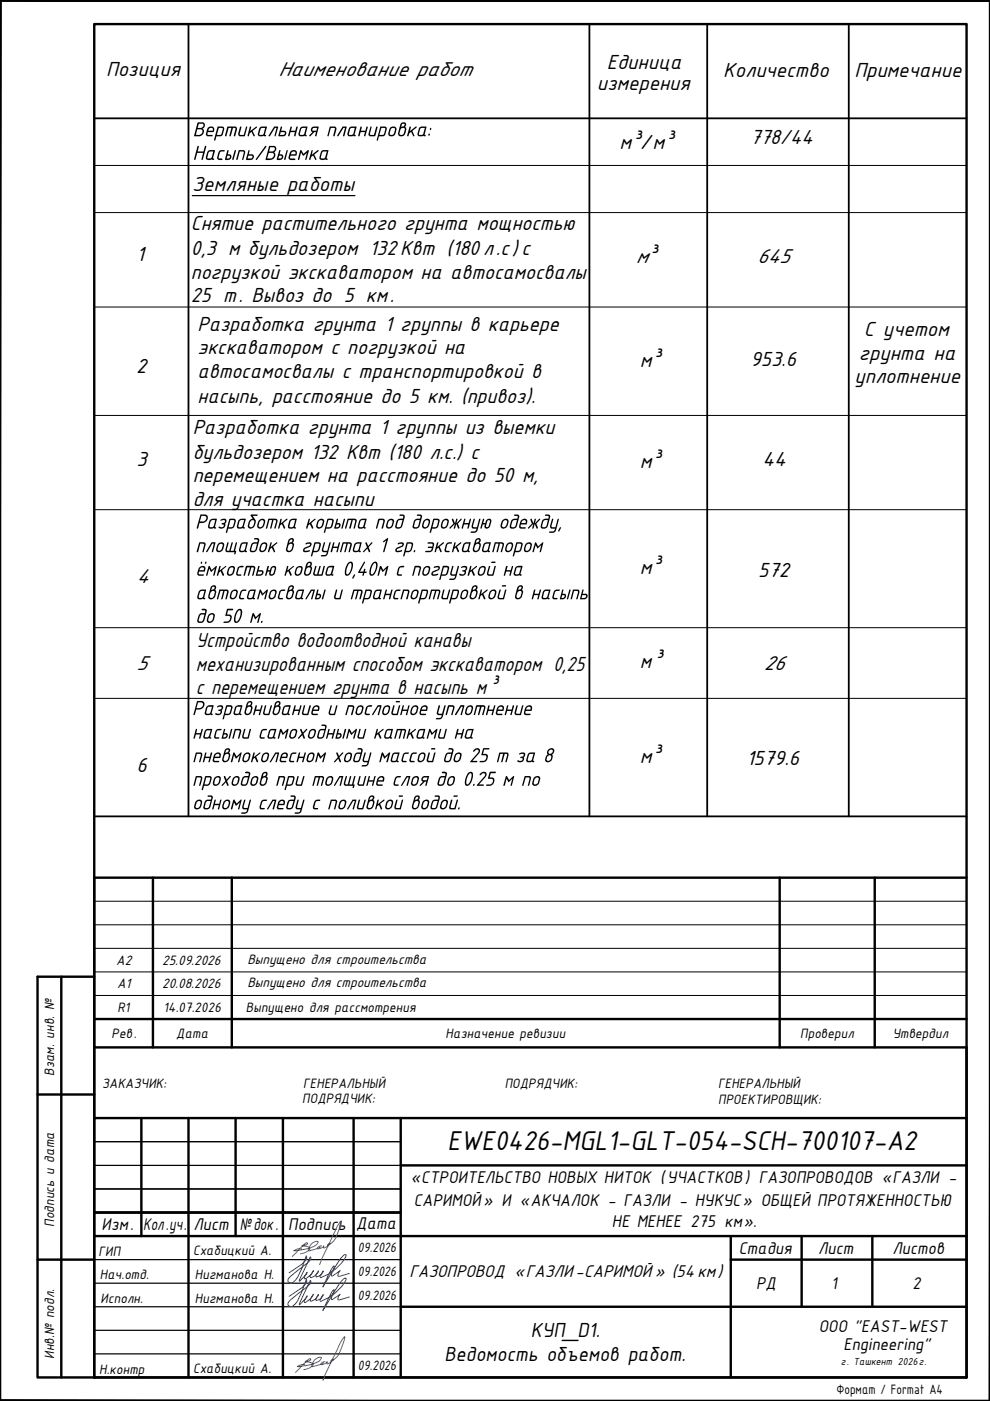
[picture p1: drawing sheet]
<svg xmlns="http://www.w3.org/2000/svg" width="210mm" height="297mm" viewBox="0 0 210 297" stroke-linecap="round" stroke-linejoin="round" font-family="sans-serif">
<!-- layer: _SHTAMP -->
<g fill="#000" stroke="#000" stroke-width=".21">
<path d="M0 .1l.2 .2h209.6zM0 .1h209.9l-.1 .2z"/>
<path d="M209.9 .1l-.1 .2v296.6zM209.9 .1v296.9l-.1-.1z"/>
<path d="M.2 .3l-.2 296.7 .2-.1zM0 .1l.2 .2-.2 296.7z"/>
<path d="M.2 296.9l209.7 .1-.1-.1zM.2 296.9l209.7 .1h-209.9z"/>
</g>
<g fill="none" stroke="#000" stroke-width=".51">
<path d="M20 5.1h184.9v286.9h-184.9zM13 207.1v84.9M20 207.1h-12v84.9h12M8 232.1h12M20 237.1h184.9v54.9h-184.9zM20 222.1v15M30 237.1v25M40 237.1v54.9M50 237.1v25M60 237.1v54.9M75 237.1v54.9M85 237.1v54.9"/>
<path d="M204.9 222.1v15M20 257.1h65M85 247.1h119.9M8 267.1h12M20 262.1h184.9M85 277.1h119.9M154.9 267.1h50M154.9 262.1v29.9M170 262.1v15M185 262.1v15"/>
</g>
<path d="M20 247.1h65M20 252.1h65M20 242h65M20 277.1h65M20 267.1h65M20 272.1h65M20 282.1h65M20 287h65" fill="none" stroke="#000" stroke-width=".25"/>
<!-- layer: SHTAMP -->
<path d="M32.4 186.1v36M49.1 186.1v36M165.3 186.1v36M185.5 186.1v36M204.9 186.1h-184.9v36h184.9M20 216.1h184.9" fill="none" stroke="#000" stroke-width=".51"/>
<path d="M20 196.1h184.9M20 191.1h184.9M20 211.1h184.9M20 206.1h184.9M20 201.1h184.9" fill="none" stroke="#000" stroke-width=".21"/>
<!-- layer: 0 -->
<path d="M20 5.1h184.9M40 5.1v168M125 5.1v168M149.9 5.1v168M180 5.1v168M20 25.1h184.9M20 173.1h184.9" fill="none" stroke="#000" stroke-width=".38"/>
<path d="M20 35.1h184.9M20 45.1h184.9M20 65.1h184.9M20 88.1h184.9M20 108.1h184.9M20 133.1h184.9M20 148.1h184.9" fill="none" stroke="#000" stroke-width=".21"/>
<path d="M40.8 41.5h34.5" fill="none" stroke="#000" stroke-width=".25"/>
<g fill="#000">
<path d="M50.6 31.9l1.1-.1 .3 .3-.5 1.8-.2-.1 .4-1.4-.1-.3h-.8l-.4 1.8h-.3zM66.1 31.8l.2 .1-.2 .9 1.3-1 .2 .1-1 .9 .5 .9-.2 .2-.5-.9-.4 .3-.2 .6-.3-.1zM69.9 26.9l1-.1a.52 .52 0 0 1 .4 .6l-.3 1.4-.3 .1 .3-1.7-.1-.1h-.8l-.4 1.8h-.2l-.1-.1zM72.6 26.9h.9l-.5 2-.3-.2 .5-1.6h-.4l-1 1.8h-.3v-.2zM76.4 26.9h.3l-.2 .8h1l.2-.8h.3l-.6 2-.2-.1 .2-.8h-.9l-.3 .9h-.2zM78.5 26.9h.3l-.4 1.4 .1 .3h.8l.5-1.7h.3l-.6 2h-.9a.46 .46 0 0 1-.5-.6zM86.8 26.9h.3l-.2 .9 1.2-1 .2 .1-.9 .9 .5 .9-.1 .2h-.2l-.4-.9-.4 .3-.2 .6-.3-.1zM81.3 114.7l.8-.6 .2 .1-.9 2.9-.2-.2 .7-2.3-.5 .4-.2-.1zM84.3 115.2l.5-.2h.5a.5 .5 0 0 1 .3 .5 .5 .5 0 0 1-.4 .5l-.9 .4a.26 .26 0 0 0-.1 .4 .26 .26 0 0 0 .4-.1h.2a.24 .24 0 0 1 .3-.1 .24 .24 0 0 1 .2 .2l-.7 .3h-.5l-.3-.2v-.4l.3-.4 1-.4a.27 .27 0 0 0 .2-.4 .27 .27 0 0 0-.5 0 .27 .27 0 0 1-.2 .1 .27 .27 0 0 1-.3-.2zM87.8 116.7l.2-.1 .1 .2-.2 .3h-.2zM90.7 115h1.1l.3 .4-.3 1.2-.3 .4-1.3 .1 .1-.3 1-.1 .3-.5h-.8l-.1-.2 1-.1v-.3l-.2-.3h-.8zM92.7 115h.3l-.3 1 1.2-1h.2v.2l-.9 .7 .4 .9v.3l-.3-.1-.3-.9-.4 .3-.1 .6h-.3z"/>
<path d="M94.6 115.3l.4-.3h.8v.3h-.6l-.4 .2-.2 1.2 .7 .1v.2l-.6 .1a.42 .42 0 0 1-.4-.6zM96.4 115h.2l-.2 1 1.2-1h.2l-.9 .9 .4 .9-.1 .3-.2-.1-.4-.9-.3 .3-.2 .6-.3 .1zM95.8 110l.3 .1 .4 .9 .3-1 .2 .1-.2 .9 .9-1h.2l-.8 1 .3 .8-.1 .3-.2-.1-.4-.9-.3 1-.2-.1 .2-.9-.9 1-.2-.1 .8-1zM98.4 110h.3l-.2 .9h.9l.2-.8 .3-.1-.6 2.1-.2-.1 .2-.8h-.9l-.2 .8h-.3zM100.4 110h.3l-.4 1.5 .2 .3h.6l.5-1.7 .3-.1-.7 2.6-.5 .4h-.9l.1-.3h.8l.2-.2 .1-.4h-.5a.45 .45 0 0 1-.5-.6zM104.9 115.1l.1-.1h1.4l.4 .2v.4l-.4 1.5-.2-.1 .4-1.4-.3-.3h-.3l-.5 1.8h-.2v-.2l.4-1.6h-.6l-.4 1.6-.3 .2zM112.5 110l.2 .1 .4 .9 .3-1h.2l-.2 1 .9-1 .3 .1-.9 .9 .3 .8-.1 .3-.2-.1-.3-.9-.4 1-.2-.1 .3-.9-1 1-.2-.1 .9-1zM113.5 115h.2l.4 .9 1.1-.9-.6 2.1h-.2v-.2l.4-1.3-.8 .7-.4-.7-.4 1.4h-.3zM117.1 110h.2l-.4 1.5 .2 .3h.7l.4-1.7 .3-.1-.7 2.6-.5 .4h-.8v-.3h.8l.3-.2 .1-.4h-.6a.45 .45 0 0 1-.5-.6zM118.7 111.9l.1-.1a.4 .4 0 0 1-.1 .7 .19 .19 0 0 1-.2 .2 .19 .19 0 0 1-.2-.2 .19 .19 0 0 1 .1-.2zM53.6 130l.2 .1 .4 .7 .9-.8h.2l-.6 2.1-.2-.2 .4-1.4-.8 .8-.4-.8-.4 1.4-.3 .2zM55.4 131.6l.3 .1-.2 .4h-.2z"/>
<path d="M80.6 120h.1l.2 .1 .3 .7 .9-.8h.2l-.5 2-.2 .1-.1-.2 .4-1.3-.8 .7-.4-.7-.4 1.4h-.2zM84.5 120.3l.4-.3h.8l-.1 .3h-.7l-.2 .3-.2 1.1 .7 .1-.1 .3h-.6l-.4-.4zM87.9 120h.9l.4 .2 .1 .4-.5 1.5-.2-.2 .4-1.3-.1-.3h-.8l-.4 1.6-.1 .2-.2-.1zM91.4 125h1.6a.41 .41 0 0 1 .3 .6l-.3 1.4-.3 .1 .3-1.7-.5-.1-.4 1.7-.3 .1 .4-1.8h-.6l-.4 1.7-.3 .1zM92 120.2l.8-.2a.51 .51 0 0 1 .5 .4 .51 .51 0 0 1-.5 .6l-.9 .4a.27 .27 0 0 0 0 .4 .27 .27 0 0 0 .4-.1h.3a.18 .18 0 0 1 .3 0 .18 .18 0 0 1 0 .2 .18 .18 0 0 1-.2 0l-1 .2-.2-.2-.1-.3 .4-.5 1-.4a.26 .26 0 0 0 .1-.4 .26 .26 0 0 0-.4 0l-.5 .1zM94 125h.3l-.4 1.5 .1 .3h.7l.5-1.7 .3-.1-.6 2.1h-1l-.3-.4zM95.9 120h.2l-.3 1.5 .1 .3h.7l.4-1.7 .2-.1 .1 .1-.7 2.5-.4 .4h-.9l.1-.3h.8l.3-.6h-.7l-.3-.3zM97.8 120.2l.8-.2 .5 .3v.3l-.4 .4 .1 .5-.1 .2-.5 .4h-.4a.28 .28 0 0 1-.3-.1 .28 .28 0 0 1 0-.4l.6 .2a.33 .33 0 0 0 .4-.4 .33 .33 0 0 0-.5-.3l.2-.2a.34 .34 0 0 0 .5-.2 .34 .34 0 0 0-.4-.4l-.5 .1zM99.7 120.1l.2-.1-.2 1 1.4-1v.2l-.9 .7 .5 .9-.2 .3-.1-.1-.5-.9-.3 .3-.2 .6h-.3zM101.9 125.1l.3-.1-.2 1 1.2-1h.2l-.9 .9 .4 1-.1 .2-.2-.1-.4-.9-.3 .3-.2 .6h-.3zM107.3 120h.3l-.2 .9h.9l.2-.9h.3l-.6 2.1-.2-.1 .2-.8h-.9l-.2 .8h-.3zM113.2 125h.3l-.2 .9h.9l.3-.9h.2l-.6 2.1-.2-.1 .2-.8h-.9l-.2 .8h-.3z"/>
<path d="M117.4 125.4l.5-.4h.8l-.1 .3h-.7l-.3 .3-.2 1.1 .8 .1-.1 .3h-.7l-.3-.4zM121.5 125.1l1.1-.1 .3 .3-.5 1.8-.2-.2 .4-1.3-.1-.3h-.8l-.4 1.6-.3 .2zM73.9 154.6h.3l.4 .8 .9-.9 .2 .1-.6 2-.2-.1 .4-1.4-.8 .8-.5-.8-.3 1.4-.3 .1zM76.2 154.6l.3-.1-.4 1.7 .1 .1h.7l.4-1.6 .4-.1-.5 1.9-1 .1a.4 .4 0 0 1-.4-.6zM79.9 154.5h.2l-.2 1 1.4-1v.2l-.9 .7 .5 1-.2 .2h-.1l-.5-1-.3 .3-.2 .7-.3-.1zM84.2 154.5h1.7l.2 .2v.4l-.4 1.5h-.3l.4-1.5-.1-.3h-.4l-.6 1.8-.2-.1 .5-1.7h-.6l-.5 1.7-.3 .1zM85.3 149.6l.3-.1-.2 .9h1l.2-.8 .1-.1 .2 .1-.7 2-.1-.1 .2-.8h-1l-.2 .9-.3-.1zM86.7 154.5h.3l-.2 1 1.4-1v.2l-.9 .7 .4 1-.1 .2h-.2l-.4-1-.3 .3-.2 .7-.3-.1zM91 154.5h.2l.5 .9 .8-.8 .3-.1-.6 2.1h-.2v-.1l.3-1.4-.8 .8-.4-.8-.3 1.4-.3 .1zM93 149.6h.3l-.4 1.4 .1 .3h.7l.5-1.7 .2-.1 .1 .2-.7 2.5-.5 .3h-.8v-.2l.8-.1 .3-.3v-.3h-.8l-.2-.4zM95 149.6l1-.1 .4 .3-.5 1.8-.2-.1 .4-1.4-.1-.3h-.8l-.4 1.7-.3 .1zM93.3 154.5h.3l-.4 1.5 .1 .3h.7l.4-1.7 .3-.1-.6 2.1h-1l-.2-.2z"/>
<path d="M96.9 154.6h.3l-.2 .8h.9l.3-.9h.2l-.6 2.1-.2-.1 .2-.8h-.9l-.2 .8-.3 .1zM97.6 149.6l.9-.1-.5 2-.3 .1v-.1l.4-1.7h-.3l-1 1.7-.3 .1v-.2zM101 149.5h1.5l.3 .1 .1 .5-.5 1.5-.2-.1 .4-1.4-.1-.3h-.4l-.5 1.8-.3-.1 .5-1.7h-.6l-.5 1.8h-.2zM100.6 158.8l.7-.2 .5 .4-.2 .7-1.4 1.6h.9l.1 .1-.1 .2h-1.4v-.2l1.6-1.8a.41 .41 0 0 0 0-.7 .41 .41 0 0 0-.6 .3 .2 .2 0 0 1-.3 .2 .2 .2 0 0 1-.1-.2 .2 .2 0 0 1 .2-.2zM102.4 158.7l.2-.1 1.2 .1-.1 .2h-1l-.3 .9 .9 .1 .2 .6-.2 .6-.4 .4-1.2 .1 .1-.3 1-.1 .3-.6v-.3l-.2-.2-.8-.1zM103.5 149.6l.2-.1 .1 .1-.2 .8h.9l.3-.9h.2l-.6 2.1h-.2l.2-.9h-.9l-.2 .8-.3 .1zM105.9 159.6l1.5-.1a.46 .46 0 0 1 .4 .6l-.4 1.4-.2 .1 .3-1.6-.5-.2-.4 1.7-.3 .1 .4-1.8h-.6l-.4 1.7-.3 .1zM107.5 149.6l.3-.1-.2 .9h.9l.2-.8h.3l-.6 2h-.2l.2-.9h-.9l-.2 .9h-.3zM109.5 149.6l.3-.1-.4 1.6 .2 .2h.6l.5-1.6 .2-.2 .1 .1-.6 2h-1l-.3-.3zM74.7 169.6h.9l-.5 2h-.3v-.1l.4-1.7h-.3l-1 1.7-.3 .1zM76.1 169.6h.3l-.4 1.4 .1 .3h.7l.5-1.7 .2-.1 .1 .2-.6 1.9h-1a.4 .4 0 0 1-.3-.6zM80.1 169.6l.2-.1-.2 1 1.2-1 .2 .1-.9 .8 .4 1.2h-.3l-.4-.9-.3 .2-.2 .7h-.3z"/>
<path d="M83.9 164.7l.3-.2 .8 .1-.1 .2h-.7l-.2 .3-.3 1.1 .8 .1v.2l-.6 .1a.46 .46 0 0 1-.5-.6zM85.5 159.8l.4-.3 .8 .1-.2 .2h-.6l-.2 .2-.3 1.2 .7 .1v.3h-.7l-.3-.2zM86.1 164.6h.9l-.5 2h-.3v-.1l.5-1.7h-.4l-1 1.7-.3 .1zM87.2 159.9l.4-.4 .8 .1-.2 .2h-.6l-.2 .2-.3 1.2 .7 .1v.3h-.7l-.3-.3zM97.2 171.3l.3-.1-.2 .4h-.2zM100.4 166.2h.2l-.1 .4h-.2zM101.9 164l.7-.4 .4 .1 .2 .3-.2 .6-1.4 1.7h.9l.1 .2-1.5 .1 1.7-2.1a.41 .41 0 0 0-.2-.6 .41 .41 0 0 0-.6 .3l-.3 .1zM103.8 163.6h1.4l-.3 .3h-.8l-.3 .9 .9 .2 .2 .4-.2 .5-.7 .7h-.9v-.2l.9-.1 .4-.4 .1-.6-.1-.1-.9-.1zM107.3 164.5l.2 .1 .4 .8 .9-.9 .3 .1-.6 2h-.2l-.1-.1 .4-1.4-.8 .8-.4-.8-.3 1.4-.4 .1zM111.2 164.6l1.1-.1 .3 .4-.5 1.7-.2-.1 .4-1.4-.2-.3h-.6l-.5 1.7-.3 .1zM110.1 159.8l.4-.3h.5a.54 .54 0 0 1 .4 .6 .54 .54 0 0 1-.4 .5l.1 .4-.1 .3-.3 .3h-.5a.28 .28 0 0 1-.4-.1 .28 .28 0 0 1 0-.3l.3 .1a.52 .52 0 0 0 .7-.4l-.2-.2a.2 .2 0 0 1-.2 0 .2 .2 0 0 1 0-.3 .2 .2 0 0 1 .3 0 .3 .3 0 0 0 .3-.2 .3 .3 0 0 0-.2-.4l-.7 .2z"/>
<path d="M52.7 31.8l.3 .1-.3 .8 .9 .1 .2 .3-.1 .6-.2 .2h-1.3zM52.7 33l-.2 .6h.7a.3 .3 0 0 0 .3-.2 .3 .3 0 0 0-.2-.4z"/>
<path d="M68.5 32.2l-.5 1.1 .1 .3h.6l.3-.2 .3-1.3zM68.2 32l.3-.2 1.1 .1-.3 1.7a.2 .2 0 0 1 .1 .3 .2 .2 0 0 1-.4 0h-.9a.45 .45 0 0 1-.4-.6z"/>
<path d="M74.3 27.2l-.3 1.1v.3h.6l.3-.2 .3-1.3zM74.1 27l.4-.2h1.1l-.4 1.8a.19 .19 0 0 1 .2 .3 .19 .19 0 0 1-.3 0l-.2-.2-.2 .2h-.7l-.3-.2v-.4z"/>
<path d="M80.6 26.9l.9-.1a.45 .45 0 0 1 .5 .6l-.4 1.3-.3 .2h-1l-.2 .8-.1 .1-.2-.1zM80.9 27.1l-.5 1.5h.8l.2-.2 .3-1.2-.1-.1z"/>
<path d="M82.7 27.1l.5-.3h.5l.3 .4-.2 1.2-.4 .5h-.7l-.4-.3v-.3zM83 27.2l-.4 1a.47 .47 0 0 0 .5 .4 .47 .47 0 0 0 .5-.4l.1-.6a.32 .32 0 0 0 0-.4 .32 .32 0 0 0-.3-.1z"/>
<path d="M85.3 26.3l-.3 .6 .6-.2a.29 .29 0 0 0 .2-.4 .29 .29 0 0 0-.5 0zM85 26.2l.3-.3h.5l.3 .3v.5l-.3 .2 .3 .4-.1 .9-.3 .5-.4 .2h-.6l-.3-.5zM85 27.2l-.3 1a.47 .47 0 0 0 .5 .4 .47 .47 0 0 0 .4-.4l.2-.6a.43 .43 0 0 0-.2-.5 .43 .43 0 0 0-.6 .1z"/>
<path d="M89.2 27.2l-.4 1.1 .1 .3 .8-.1 .4-1.4zM88.9 27.1l.4-.3h1.1l-.4 1.7 .2 .1a.24 .24 0 0 1-.1 .3 .24 .24 0 0 1-.4-.2l-.1 .2h-.8l-.2-.2-.1-.4z"/>
<path d="M84.7 109.2l.6-.1a.46 .46 0 0 1 .5 .6l-.7 2.1-.4 .3-.7-.1-.2-.5 .4-1.2 .3-.3h.9l.1-.5-.7-.1zM84.5 110.3l-.4 1.2 .2 .3 .6-.1 .4-1.4z"/>
<path d="M86.2 115.1l.2-.1h.8a.45 .45 0 0 1 .4 .6l-.5 1.3-.4 .2h-.7l-.2 .8-.3 .1zM86.4 115.3l-.3 1.5 .8-.1 .4-1.1-.1-.3z"/>
<path d="M88.4 109.2l.9-.1 .2 .5-.6 2.1-.4 .3-.7 .1-.3-.4 .3-1.3 .4-.4h.9l.1-.4-.2-.2h-.6zM88.2 110.3l-.4 1.2 .2 .3h.3l.3-.2 .4-1.3z"/>
<path d="M89.8 110.4l.7-.4h.4l.3 .3-.3 1.2-.7 .6-.4-.1-.3-.3zM90.2 110.4l-.4 .9a.47 .47 0 0 0 .5 .5 .47 .47 0 0 0 .4-.5l.2-.6a.41 .41 0 0 0-.3-.4 .41 .41 0 0 0-.4 .1z"/>
<path d="M91.8 110.1l.1-.1h1.1l.2 .2v.4l-.4 1.1-.5 .4h-.7l-.2 .8-.3 .1zM92.1 110.3l-.4 1.5h.6l.3-.2 .3-1.1-.1-.2z"/>
<path d="M93.9 110.2l.8-.2 .5 .4-.3 1.2-.7 .5-.4-.1-.3-.3 .1-1zM94.1 110.4l-.3 .9a.47 .47 0 0 0 .4 .5 .47 .47 0 0 0 .5-.5l.1-.6a.39 .39 0 0 0-.2-.4 .39 .39 0 0 0-.5 .1z"/>
<path d="M98.6 115.3l-.4 1.2 .1 .3h.5l.3-.2 .3-1.3zM98.3 115.3l.5-.3h1l-.4 1.7a.21 .21 0 0 1 .1 .4 .2 .2 0 0 1-.3-.1l-.8 .1a.46 .46 0 0 1-.5-.6z"/>
<path d="M101.1 114.5l-.2 .6 .3-.1a.3 .3 0 0 0 .4-.4 .3 .3 0 0 0-.5-.1zM100.9 114.3l.4-.2h.4l.2 .4v.3a.27 .27 0 0 0-.2 .3 .27 .27 0 0 0 .2 .2v.4l-.2 .9-.5 .4h-.7l-.3-.3v-.4zM100.9 115.4l-.4 1a.47 .47 0 0 0 .5 .4 .47 .47 0 0 0 .5-.5l.1-.7a.45 .45 0 0 0-.7-.2z"/>
<path d="M102.4 110h.3l-.3 .9h.5l.2-.6 .5-.3a.42 .42 0 0 1 .5 .1 .42 .42 0 0 1 .1 .5l-.5 1.3-.4 .2-.4-.1-.2-.3 .1-.5h-.4l-.2 .8-.3 .1v-.2zM103.4 110.3l-.4 1.2a.3 .3 0 0 0 .3 .3 .3 .3 0 0 0 .3-.3l.3-.9a.26 .26 0 0 0-.2-.3 .26 .26 0 0 0-.3 0z"/>
<path d="M102.9 115.3l-.4 1.2 .1 .3h.5l.3-.2 .3-1.3zM102.5 115.3l.6-.3h1l-.4 1.7a.21 .21 0 0 1 .1 .4 .21 .21 0 0 1-.4-.1l-.7 .1a.46 .46 0 0 1-.5-.6z"/>
<path d="M106.5 110.4l.6-.4h.4l.3 .3-.2 1.2-.8 .6-.4-.1-.3-.3zM106.8 110.4l-.3 .9a.45 .45 0 0 0 .4 .5 .45 .45 0 0 0 .5-.5l.1-.6a.41 .41 0 0 0-.2-.4 .41 .41 0 0 0-.5 .1z"/>
<path d="M107.4 115.4l.8-.4h.3l.3 .3-.3 1.3-.7 .5-.5-.1-.2-.3zM107.7 115.4l-.3 1a.47 .47 0 0 0 .5 .4 .47 .47 0 0 0 .4-.5l.2-.7a.45 .45 0 0 0-.8-.2z"/>
<path d="M109.4 115.1l.2-.1h.8a.4 .4 0 0 1 .4 .6l-.4 1.1-.4 .4h-.8l-.2 .8-.2 .1zM109.7 115.3l-.4 1.5h.7l.2-.2 .3-1.1-.2-.2z"/>
<path d="M109 109.2l.9-.1 .2 .5-.6 2.1-.4 .3-.6 .1a.45 .45 0 0 1-.4-.6l.2-1 .3-.4 .4-.1h.7l.1-.5-.8-.1zM108.8 110.3l-.4 1.2 .1 .3h.5l.3-.2 .3-1.3z"/>
<path d="M111.4 115.4l.7-.4h.4l.3 .4-.2 1.1-.8 .6-.5-.1-.2-.3zM111.7 115.5l-.3 .8a.47 .47 0 0 0 .4 .5 .47 .47 0 0 0 .5-.5l.1-.6a.4 .4 0 0 0-.2-.4 .4 .4 0 0 0-.5 .2z"/>
<path d="M110.8 110.4l-.3 .5h.9l.1-.2a.39 .39 0 0 0-.2-.4 .39 .39 0 0 0-.5 .1zM110.4 110.4l.7-.4h.4l.3 .4-.1 .8h-1.3v.3l.1 .3h.9v.2l-1 .1a.45 .45 0 0 1-.3-.6z"/>
<path d="M115.6 109.1h.9l.2 .5-.6 2-.4 .4-.7 .1a.45 .45 0 0 1-.4-.6l.3-1 .3-.4 .4-.1h.6l.1-.6h-.7zM115.3 110.4l-.4 1.2 .2 .2h.4l.4-.3 .3-1.2z"/>
<path d="M50.6 129.4l-.4 .6-.3 1.2a.34 .34 0 0 0 .1 .5 .34 .34 0 0 0 .5-.1l.3-.7 .2-1a.34 .34 0 0 0 0-.4 .34 .34 0 0 0-.4-.1zM50.3 129.4l.3-.3h.5l.2 .3 .1 .6-.5 1.4-.4 .5-.3 .2a.78 .78 0 0 1-.5-1.3z"/>
<path d="M87.5 125.3l.5-.3h.4l.4 .4-.3 1.1-.7 .6-.6-.1-.2-.4zM87.7 125.5l-.3 .8a.45 .45 0 0 0 .4 .5 .45 .45 0 0 0 .5-.5l.1-.6a.41 .41 0 0 0-.2-.4 .41 .41 0 0 0-.5 .2z"/>
<path d="M89.4 125h.9a.42 .42 0 0 1 .5 .6l-.5 1.2-.4 .3h-.7l-.3 .9h-.3zM89.6 125.3l-.4 1.5 .9-.1 .4-1.1-.1-.3z"/>
<path d="M89.8 120.4l.8-.4 .5 .1 .1 .3-.2 1.1-.7 .6-.5-.1-.3-.3zM90.2 120.4l-.4 .9a.47 .47 0 0 0 .5 .5 .47 .47 0 0 0 .5-.5l.1-.6a.39 .39 0 0 0-.2-.4 .39 .39 0 0 0-.5 .1z"/>
<path d="M93.9 120h1.1l.3 .5-.4 1.2-.5 .4h-.8l-.2 .8-.3 .1zM94.1 120.3l-.4 1.5h.7l.3-.3 .2-1.1z"/>
<path d="M96 125h1.1l.2 .3v.3l-.4 1.2-.4 .3h-.8l-.2 .9h-.3zM96.2 125.3l-.4 1.5 .8-.1 .4-1.1-.1-.3z"/>
<path d="M98 125.3l.5-.3h.6l.2 .3-.3 1.3-.7 .5h-.3l-.4-.4zM98.3 125.3l-.3 .4-.1 .6a.45 .45 0 0 0 .5 .5 .45 .45 0 0 0 .4-.5l.2-.6a.39 .39 0 0 0-.2-.4 .39 .39 0 0 0-.5 0z"/>
<path d="M100.5 124.4l-.3 .7 .3-.1a.31 .31 0 0 0 .4-.3 .31 .31 0 0 0-.4-.3zM100.2 124.3l.5-.2h.3a.52 .52 0 0 1 0 .9l.3 .3-.3 1.3-.5 .4h-.7l-.2-.3v-.4zM100.3 125.3l-.3 .4-.1 .9a.49 .49 0 0 0 .5 .2 .49 .49 0 0 0 .4-.5l.2-.6a.39 .39 0 0 0-.2-.4 .39 .39 0 0 0-.5 0z"/>
<path d="M101.6 120.4l.8-.4 .4 .1 .2 .3-.3 1.2-.6 .5-.5-.1-.3-.3zM101.9 120.5l-.3 .8a.47 .47 0 0 0 .5 .5 .47 .47 0 0 0 .4-.5l.2-.6a.4 .4 0 0 0-.3-.5 .4 .4 0 0 0-.5 .3z"/>
<path d="M103.9 125.4l.5-.4h.5l.3 .3-.2 1.3-.7 .5-.5-.1-.3-.3zM104.3 125.3l-.3 .4-.2 .7a.47 .47 0 0 0 .5 .4 .47 .47 0 0 0 .5-.5l.1-.6a.4 .4 0 0 0-.2-.4 .4 .4 0 0 0-.4 0z"/>
<path d="M103.7 120h.2l-.4 1.5 .2 .3h.7l.4-1.7 .3-.1-.5 2-.9 .1a.46 .46 0 0 1-.4-.6zM104.2 119.2l.8-.1 .1 .1-.2 .2h-.7z"/>
<path d="M105.9 125h.3l-.4 1.5 .1 .3h.7l.5-1.7 .3-.1-.6 2.1h-1l-.3-.3zM106.5 124.1h.7l.1 .1-.1 .2h-.8z"/>
<path d="M110.1 124.4l-.2 .7 .2-.1a.33 .33 0 0 0 .5-.2 .33 .33 0 0 0-.4-.4zM109.8 124.4l.3-.3a.51 .51 0 0 1 .7 .2 .51 .51 0 0 1-.2 .7l.3 .4-.3 1.2-.5 .4h-.6l-.3-.5zM109.8 125.5l-.3 .8a.45 .45 0 0 0 .5 .5 .45 .45 0 0 0 .4-.5l.2-.7a.45 .45 0 0 0-.3-.3 .45 .45 0 0 0-.5 .2z"/>
<path d="M109.6 120.3l-.4 1.2 .1 .3h.5l.3-.2 .3-1.3zM109.3 120.3l.6-.3h.9l-.4 1.8a.2 .2 0 0 1 .2 .2 .2 .2 0 0 1-.2 .2 .2 .2 0 0 1-.2-.2l-1 .1-.3-.4z"/>
<path d="M115.4 125.4l-.3 1.3 .6 .1 .3-.3 .4-1.2zM115.3 125.3l.3-.3h1.1l-.4 1.7a.22 .22 0 0 1 .2 .3 .22 .22 0 0 1-.3 .2 .22 .22 0 0 1-.2-.3l-.2 .2h-.7l-.3-.4z"/>
<path d="M119.2 125.1l.3-.1-.2 .9 .6 .1 .1 .5-.5 .5-.8 .1zM119.2 126.2l-.2 .6h.3a.31 .31 0 0 0 .4-.3 .31 .31 0 0 0-.2-.3zM120.7 125h.2l.1 .1-.5 1.9-.3 .1z"/>
<path d="M123.4 125.1l.3-.1-.2 .9h.8l.3 .2-.1 .6-.5 .4-1.1-.1zM123.4 126.2l-.1 .6h.6a.31 .31 0 0 0 .3-.3 .31 .31 0 0 0-.1-.3z"/>
<path d="M81.4 149.9l.7-.4 .4 .1 .2 .3-.2 1.2-.7 .5h-.5l-.3-.4zM81.8 149.9l-.3 .4-.1 .6a.45 .45 0 0 0 .4 .5 .45 .45 0 0 0 .5-.5l.1-.6a.41 .41 0 0 0-.2-.4 .41 .41 0 0 0-.4 0z"/>
<path d="M82.1 154.9l-.4 1.3 .7 .1 .3-.3 .3-1.2zM81.8 154.9l.5-.4h1l-.4 1.8a.19 .19 0 0 1 .2 .2 .19 .19 0 0 1-.2 .2 .19 .19 0 0 1-.2-.2l-1 .1-.3-.2z"/>
<path d="M83.4 160l-.3 1.2 .6 .1 .3-.2 .4-1.3zM83.2 159.8l.5-.3 1 .1-.4 1.7a.21 .21 0 0 1 .1 .4 .2 .2 0 0 1-.3-.2l-1 .1-.3-.2z"/>
<path d="M83.4 149.6l.3-.1-.4 1.6 .1 .2h.7l.4-1.6 .3-.2 .1 .1-.6 2h-1l-.3-.3zM83.9 148.7l.8-.1 .1 .2-.9 .1z"/>
<path d="M87.3 150l.8-.5 .4 .1 .2 .3-.2 1.1-.7 .6h-.6l-.2-.4zM87.6 150l-.3 .9a.47 .47 0 0 0 .5 .4 .47 .47 0 0 0 .4-.4l.1-.6a.39 .39 0 0 0-.2-.5 .39 .39 0 0 0-.5 .2z"/>
<path d="M88.9 154.9l-.3 1.3 .6 .1 .3-.3 .3-1.2zM88.6 154.9l.5-.4h1.1l-.4 1.8a.19 .19 0 0 1 .2 .2 .19 .19 0 0 1-.2 .2 .19 .19 0 0 1-.2-.2l-1 .1-.3-.2z"/>
<path d="M89.6 150l-.2 .4h.9v-.1a.4 .4 0 0 0-.2-.5 .4 .4 0 0 0-.5 .2zM89.5 149.8l.7-.3 .4 .3v.9h-1.3l-.1 .3 .2 .3h.9l-.1 .3h-1l-.3-.3 .3-1.1z"/>
<path d="M90.9 159.6h.2l-.3 1.5 .1 .2h.7l.4-1.6 .1-.2 .3 .1-.5 1.9-1.1 .1a.45 .45 0 0 1-.3-.6zM91.4 158.7l.8-.1 .1 .2-.9 .1z"/>
<path d="M95.1 158.7h.7a.41 .41 0 0 1 .3 .5l-.6 2.1-.4 .3h-.7l-.3-.2v-.4l.4-1.1 .5-.4h.8v-.3v-.3h-.7zM94.8 159.9l-.4 1.3 .7 .1 .3-.3 .3-1.2z"/>
<path d="M99 149.9l.7-.4 .4 .1 .2 .2-.3 1.4-.6 .4h-.5l-.3-.4zM99.3 150l-.4 .9a.45 .45 0 0 0 .5 .4 .45 .45 0 0 0 .4-.4l.2-.6a.4 .4 0 0 0-.2-.5 .4 .4 0 0 0-.5 .2z"/>
<path d="M99.2 154.9l-.4 1.3 .6 .1 .3-.2 .4-1.3zM98.8 154.9l.6-.4h1l-.4 1.8a.2 .2 0 0 1 .2 .2 .2 .2 0 0 1-.2 .2 .2 .2 0 0 1-.2-.2l-1 .1-.2-.2-.1-.3z"/>
<path d="M105.9 149.9l-.3 .5h.9l.1-.1a.39 .39 0 0 0-.2-.5 .39 .39 0 0 0-.5 .1zM105.5 149.9l.8-.4 .5 .3-.1 .9h-1.2l-.1 .4 .2 .2h.9l-.1 .3h-.9l-.4-.3z"/>
<path d="M111.7 150l-.2 .4h1v-.2a.43 .43 0 0 0-.3-.4 .43 .43 0 0 0-.5 .2zM111.5 149.9l.7-.4 .4 .1 .2 .3-.1 .8h-1.2l-.1 .3 .1 .3h.9l.1 .2-1 .1a.46 .46 0 0 1-.4-.6z"/>
<path d="M112.2 160l-.3 1.2 .6 .1 .3-.2 .3-1.3zM112.1 159.8l.3-.3 1.1 .1-.4 1.7a.2 .2 0 0 1 0 .4 .2 .2 0 0 1-.3-.2l-1 .1-.3-.3 .3-1.3z"/>
<path d="M72.2 169.8l.2-.2 .6-.1 .4 .5-.2 1.1-.6 .5-.7-.1-.2-.4 .2-.9zM72.4 170l-.3 .9a.44 .44 0 0 0 .4 .4 .44 .44 0 0 0 .4-.4l.2-.6a.39 .39 0 0 0-.2-.5 .39 .39 0 0 0-.5 .2z"/>
<path d="M78.5 169.1l-.2 .6 .4-.2a.3 .3 0 0 0 .4-.3 .3 .3 0 0 0-.4-.2zM78.2 169l.6-.4a.49 .49 0 0 1 .6 .4 .49 .49 0 0 1-.3 .6l.3 .5-.3 1.1-.6 .4-.6-.1-.2-.6zM78.4 170l-.4 .9a.45 .45 0 0 0 .5 .4 .45 .45 0 0 0 .4-.4l.2-.6a.39 .39 0 0 0-.2-.4 .39 .39 0 0 0-.5 .1z"/>
<path d="M80.4 165l-.2 .4h.9l.1-.1a.4 .4 0 0 0-.3-.5 .4 .4 0 0 0-.5 .2zM80.2 164.9l.5-.4h.5l.2 .3v.9h-1.3v.3l.1 .3 1 .1-.1 .2h-1l-.3-.2 .2-1.2z"/>
<path d="M82 169.9l.6-.4 .5 .1 .3 .3-.3 1.3-.6 .4h-.5l-.3-.4zM82.4 169.9l-.4 1a.44 .44 0 0 0 .4 .4 .44 .44 0 0 0 .5-.4l.2-.6a.4 .4 0 0 0-.2-.5 .4 .4 0 0 0-.5 .1z"/>
<path d="M84 169.6h.3l-.4 1.5 .1 .2h.8l.4-1.6 .3-.1-.6 2h-1l-.2-.2-.1-.4zM84.6 168.6h.8v.2l-.8 .1z"/>
<path d="M87.5 164.9l.4-.3 .6-.1 .4 .5-.3 1.1-.7 .5-.6-.1-.2-.3zM87.7 165.1l-.3 .9a.48 .48 0 0 0 .5 .3 .48 .48 0 0 0 .4-.4l.2-.6a.44 .44 0 0 0-.3-.5 .44 .44 0 0 0-.5 .3z"/>
<path d="M88.1 169.1l-.1 .6 .3-.2a.32 .32 0 0 0 .4-.1 .32 .32 0 0 0-.1-.4 .32 .32 0 0 0-.5 .1zM87.8 169l.3-.3 .6-.1a.5 .5 0 0 1 .3 .5 .5 .5 0 0 1-.3 .5l.3 .4-.3 1.1-.6 .5h-.5l-.3-.3v-.4zM87.9 170l-.3 .9a.47 .47 0 0 0 .5 .4 .47 .47 0 0 0 .5-.4l.1-.6a.4 .4 0 0 0-.3-.5 .4 .4 0 0 0-.5 .2z"/>
<path d="M88.9 159.8l.5-.3h.5l.3 .4-.3 1.3-.6 .4h-.4l-.4-.4 .2-.9zM89.1 160.1l-.2 .8a.44 .44 0 0 0 .4 .4 .44 .44 0 0 0 .4-.4l.2-.6a.44 .44 0 0 0-.3-.5 .44 .44 0 0 0-.5 .3z"/>
<path d="M89.6 170l.7-.5h.3l.4 .4-.3 1.2-.6 .5h-.4l-.4-.3zM90 169.9l-.4 1a.44 .44 0 0 0 .5 .4 .44 .44 0 0 0 .4-.4l.2-.6a.39 .39 0 0 0-.2-.4 .39 .39 0 0 0-.5 0z"/>
<path d="M89.5 164.8l.4-.3 1.1 .1-.6 2h-.2l.2-.9h-.3l-.9 .9h-.2l.7-.9-.4-.3zM89.9 164.8a.3 .3 0 0 0-.3 .3 .3 .3 0 0 0 .3 .3h.6l.1-.6z"/>
<path d="M92.2 168.7l.6-.1a.46 .46 0 0 1 .5 .6l-.6 2-.4 .4h-.6a.46 .46 0 0 1-.4-.6l.5-1.3 .3-.2h.8v-.6h-.7zM91.9 169.9l-.3 1.3 .1 .1h.5l.3-.2 .3-1.3z"/>
<path d="M93.7 169.8l.4-.2 .5-.1 .4 .5-.3 1.1-.6 .5h-.5l-.3-.4 .2-1zM94 169.9l-.4 1a.44 .44 0 0 0 .4 .4 .44 .44 0 0 0 .5-.4l.2-.6a.39 .39 0 0 0-.2-.4 .39 .39 0 0 0-.5 0z"/>
<path d="M93.7 163.6h.8l.3 .6-.6 2-.5 .4h-.5a.46 .46 0 0 1-.4-.6l.2-1 .4-.4 1-.1v-.5l-.7-.1zM93.5 164.9l-.5 1.2 .2 .2h.5l.2-.2 .4-1.3z"/>
<path d="M95.2 164.8l.5-.3h.4l.4 .4-.3 1.2-.6 .5h-.5l-.3-.3 .2-1.1zM95.5 164.9l-.2 .2-.2 .8a.47 .47 0 0 0 .4 .4 .47 .47 0 0 0 .5-.4l.1-.6a.37 .37 0 0 0-.1-.5 .37 .37 0 0 0-.5 .1z"/>
<path d="M96.5 160l.6-.5h.4l.4 .4-.3 1.2-.7 .5h-.5l-.2-.3zM96.7 160l-.2 .9v.2l.2 .2 .6-.2 .2-.8a.42 .42 0 0 0-.3-.5 .42 .42 0 0 0-.5 .2z"/>
<path d="M95.6 169.6h.3l-.4 1.4 .1 .3h.8l.4-1.7h.3l-.5 2h-1a.4 .4 0 0 1-.4-.6zM96.2 168.7h.9l-.2 .2h-.7z"/>
<path d="M99.6 163.9l-.4 .6-.3 1.2a.38 .38 0 0 0 .1 .6 .38 .38 0 0 0 .5-.3l.5-1.5a.36 .36 0 0 0 0-.4 .36 .36 0 0 0-.4-.2zM99.1 164.1l.4-.4h.6l.2 .4v.6l-.5 1.4-.6 .5h-.4l-.2-.3v-.7z"/>
<path d="M113.2 165l.6-.5h.4l.4 .4-.3 1.2-.6 .5h-.5l-.3-.3zM113.6 164.9l-.2 .2-.2 .9a.45 .45 0 0 0 .4 .3 .45 .45 0 0 0 .4-.4l.2-.6a.38 .38 0 0 0-.2-.4 .38 .38 0 0 0-.4 0z"/>
<path d="M116.1 160.3l-.2 .6a.44 .44 0 0 0 .5 .4 .44 .44 0 0 0 .4-.4l.1-.6-.1-.1-.4-.1zM116.2 159l.5-.3h.5l.3 .3-.1 .6a.42 .42 0 0 0-.2 .7l-.2 .9-.7 .4h-.4l-.3-.4 .2-.9a.36 .36 0 0 0 .2-.6zM116.5 159.1l-.2 .2a.44 .44 0 0 0 .4 .6 .44 .44 0 0 0 .5-.4v-.1a.4 .4 0 0 0-.2-.5 .4 .4 0 0 0-.5 .2z"/>
</g>
<path d="M61.3 274.9l2.7-1.9 .9-1v-.7a18 18 0 0 1-2.3 5.2 .97 .97 0 0 1-1.3 .4l-.3-.3a1.14 1.14 0 0 1 .7-1.1l4-3.2a.58 .58 0 0 0 .1-.8l-2.3 5.1 1.5-1.5 .1-.4-.5 1v.5a2.86 2.86 0 0 0 1.9-1.8l-.8 1.1 .1 .3a1.03 1.03 0 0 0 1-.3l.7-1v.1a1.06 1.06 0 0 0-.5 1.1 1.61 1.61 0 0 0 1.5-1.2l-.6 1.1 .1 .3a4.9 4.9 0 0 0 2.7-1.8l.1-.7-.7 .9-1.6 3.6 3.6-5.9 .7-.8 .3-.2 .3 .1a9 9 0 0 1-3 3.7l-.1 .7 1.8-1.1a1.12 1.12 0 0 0-.4 1.2l2.4-.6M61.3 269.9l2.7-1.9 .9-1v-.7a18 18 0 0 1-2.3 5.2 .97 .97 0 0 1-1.3 .4l-.3-.3a1.14 1.14 0 0 1 .7-1.1l4-3.2 .2-.5-.1-.3-2.3 5.1 1.5-1.5 .1-.4-.5 1v.4a2.32 2.32 0 0 0 1.9-1.7l-.8 1.1 .1 .3a.97 .97 0 0 0 1-.3l.7-1v.1a1.06 1.06 0 0 0-.5 1.1 1.61 1.61 0 0 0 1.5-1.2l-.6 1.1 .1 .3a4.6 4.6 0 0 0 2.7-1.8l.1-.7a13.8 13.8 0 0 0-2.3 4.5l3.6-5.9 .7-.8 .3-.2 .3 .1a7.2 7.2 0 0 1-2.7 3.3 1.04 1.04 0 0 0-.4 1.1l1.8-1.1a1.12 1.12 0 0 0-.4 1.2l2.4-.6" fill="none" stroke="#00f" stroke-width=".21"/>
<path d="M63.7 265.8a2.34 2.34 0 0 0 2-1.1 1.66 1.66 0 0 0-1.6-.6l.5-.1a.53 .53 0 0 0 .6-.4l-.1-.1-.4 .1-2.7 2.8M67.8 264.3l.1 .1-.3 .2-2 .6a.79 .79 0 0 1 .1-1 1.38 1.38 0 0 1 1.7-.9v.3a6.5 6.5 0 0 1-4.2 1.5l-.9 .1 .9-.4h.8M68.2 264.2a.69 .69 0 0 0-.9 .5l.8-.1 .5-.4 .1 .4 .8-.4 .5-.6-.5 .2v.2l.9-.5a5.2 5.2 0 0 0 1.5-2.9l.5-1.7-1 1.3-3.6 7.8M64.4 290.4a2.34 2.34 0 0 0 2-1.1 1.81 1.81 0 0 0-1.6-.6v-.1h.5a.46 .46 0 0 0 .6-.5h-.1a7.8 7.8 0 0 0-2.5 2.3l-.6 .6M68.5 288.9h.1a2.26 2.26 0 0 1-1.7 .7l-.6 .2a.79 .79 0 0 1 .1-1.1 1.35 1.35 0 0 1 1.8-.8l-.2 .2a4.4 4.4 0 0 1-2.9 1.4l-2.1 .2 .9-.4h.7M68.9 288.7l-.6 .2-.4 .4a1.27 1.27 0 0 0 1.4-.6v.3l.2 .2 .6-.3 .6-.7-.6 .3h.3a3.1 3.1 0 0 0 1.5-1.6 8.6 8.6 0 0 0 1.2-3.5l-.7 .9-3.9 8.3" fill="none" stroke="#003fff" stroke-width=".21"/>
<text font-size="6.3" x="94.9" y="243.9">EWE0426-MGL1-GLT-054-SCH-700107-A2</text>
<g font-size="4.8">
<text x="159.1" y="30.5">778/44</text>
<text x="40.5" y="48.8">Снятие растительного грунта мощностью</text>
<text x="40.5" y="54.1">0,3 м бульдозером 132 Квт (180 л.с) с</text>
<text x="40.5" y="59.1">погрузкой экскаватором на автосамосвалы</text>
<text x="40.5" y="64.1">25 т. Вывоз до 5 км.</text>
<text x="41.9" y="70.1">Разработка грунта 1 группы в карьере</text>
<text x="41.9" y="75.1">экскаватором с погрузкой на</text>
<text x="41.9" y="80.1">автосамосвалы с транспортировкой в</text>
<text x="41.9" y="85.4">насыпь, расстояние до 5 км. (привоз).</text>
<text x="40.9" y="92">Разработка грунта 1 группы из выемки</text>
<text x="40.9" y="97.3">бульдозером 132 Квт (180 л.с.) с</text>
<text x="40.9" y="102.3">перемещением на расстояние до 50 м,</text>
<text x="40.9" y="107.3">для участка насыпи</text>
<text x="41.4" y="112.1">Разработка корыта под дорожную одежду,</text>
<text x="41.4" y="117.1">площадок в грунтах 1 гр. экскаватором</text>
<text x="41.4" y="122.1">ёмкостью ковша 0,40м с погрузкой на</text>
<text x="41.4" y="127.1">автосамосвалы и транспортировкой в насыпь</text>
<text x="41.4" y="132.1">до 50 м.</text>
<text x="41.5" y="137.2">Устройство водоотводной канавы</text>
<text x="41.5" y="142.2">механизированным способом экскаватором 0,25</text>
<text x="135.7" y="141.5">м³</text>
<text x="41.5" y="147.2">с перемещением грунта в насыпь м ³</text>
<text x="40.7" y="151.6">Разравнивание и послойное уплотнение</text>
<text x="40.7" y="156.6">насыпи самоходными катками на</text>
<text x="40.7" y="161.6">пневмоколесном ходу массой до 25 т за 8</text>
<text x="40.7" y="166.6">проходов при толщине слоя до 0.25 м по</text>
<text x="40.7" y="171.6">одному следу с поливкой водой.</text>
</g>
<g font-size="4.7">
<text x="22.5" y="16.2">Позиция</text>
<text x="59.1" y="16.2">Наименование работ</text>
<text x="128.7" y="14.7">Единица</text>
<text x="153.3" y="16.2">Количество</text>
<text x="181.1" y="16.2">Примечание</text>
<text x="126.5" y="19">измерения</text>
<text x="40.8" y="28.9">Вертикальная планировка</text>
<text x="90.4" y="28.9">:</text>
<text x="40.8" y="33.9">Насыпь</text>
<text x="53.9" y="33.9">/Выемка</text>
<text x="131.4" y="31.6">м³/м³</text>
<text x="40.8" y="40.6">Земляные работы</text>
<text x="28.9" y="55.4">1</text>
<text x="134.8" y="55.9">м³</text>
<text x="160.6" y="55.7">645</text>
<text x="183.2" y="71.3">С учетом</text>
<text x="135.6" y="77.8">м³</text>
<text x="159.1" y="77.6">953.6</text>
<text x="182.1" y="76.3">грунта на</text>
<text x="28.9" y="79.1">2</text>
<text x="181.2" y="81.3">уплотнение</text>
<text x="28.9" y="98.7">3</text>
<text x="135.6" y="99.2">м³</text>
<text x="161.7" y="98.8">44</text>
<text x="28.9" y="123.7">4</text>
<text x="135.6" y="121.7">м³</text>
<text x="160.8" y="122.2">572</text>
<text x="28.9" y="142">5</text>
<text x="161.9" y="142.1">26</text>
<text x="135.6" y="161.7">м³</text>
<text x="28.9" y="163.7">6</text>
<text x="158.2" y="162.2">1579.6</text>
<text x="112.5" y="283.5">КУП_D1.</text>
<text x="94.3" y="288.5">Ведомость объемов работ.</text>
</g>
<text font-size="4" x="86.8" y="270.7">ГАЗОПРОВОД «ГАЗЛИ -САРИМОЙ » (54 км)</text>
<g font-size="3.9">
<text x="87.1" y="250.8">«СТРОИТЕЛЬСТВО НОВЫХ НИТОК (УЧАСТКОВ) ГАЗОПРОВОДОВ «ГАЗЛИ -</text>
<text x="87.8" y="255.7">САРИМОЙ» И «АКЧАЛОК - ГАЗЛИ - НУКУС» ОБЩЕЙ ПРОТЯЖЕННОСТЬЮ</text>
<text x="21.5" y="260.8">Изм.</text>
<text x="30.4" y="260.8">Кол.уч.</text>
<text x="41" y="260.8">Лист</text>
<text x="50.9" y="260.8">№док.</text>
<text x="61.1" y="260.8">Подпись</text>
<text x="75.5" y="260.6">Дата</text>
<text x="129.8" y="260.3">НЕ МЕНЕЕ 275 км».</text>
<text x="156.6" y="265.8">Стадия</text>
<text x="173.5" y="265.8">Лист</text>
<text x="189.2" y="265.8">Листов</text>
<text x="160.3" y="273.3">РД</text>
<text x="176.2" y="273.3">1</text>
<text x="193.5" y="273.3">2</text>
<text x="173.6" y="282.3">OOO &quot;EAST-WEST</text>
<text x="178.8" y="286.3">Engineering&quot;</text>
</g>
<g font-size="3.2">
<text x="24.6" y="204.6">A2</text>
<text x="24.8" y="209.6">A1</text>
<text x="34.4" y="209.6">20.08.2026</text>
<text x="34.4" y="204.6">25.09.2026</text>
<text x="52.5" y="209.3">Выпущено для строительства</text>
<text x="52.5" y="204.3">Выпущено для строительства</text>
<text x="24.9" y="214.6">R1</text>
<text x="34.7" y="214.6">14.07.2026</text>
<text x="52.2" y="214.6">Выпущено для рассмотрения</text>
<text x="23.7" y="220">Рев.</text>
<text x="37.4" y="220">Дата</text>
<text x="94.5" y="220">Назначение ревизии</text>
<text x="169.7" y="220">Проверил</text>
<text x="189.3" y="220">Утвердил</text>
<text x="11.5" y="228.1" transform="rotate(-90 11.5 228.1)">Взам. инв. №</text>
<text x="21.7" y="230.6">ЗАКАЗЧИК:</text>
<text x="64.1" y="233.9">ПОДРЯДЧИК:</text>
<text x="64.3" y="230.6">ГЕНЕРАЛЬНЫЙ</text>
<text x="107" y="230.6">ПОДРЯДЧИК:</text>
<text x="152.3" y="230.6">ГЕНЕРАЛЬНЫЙ</text>
<text x="152.3" y="234.1">ПРОЕКТИРОВЩИК:</text>
<text x="11.5" y="260.1" transform="rotate(-90 11.5 260.1)">Подпись и дата</text>
<text x="20.9" y="266.3">ГИП</text>
<text x="40.9" y="266.2">Схабицкий А.</text>
<text x="75.9" y="265.5">09.2026</text>
<text x="21.2" y="271.2">Нач.отд.</text>
<text x="41.3" y="271.2">Нигманова Н.</text>
<text x="75.9" y="270.6">09.2026</text>
<text x="75.9" y="275.6">09.2026</text>
<text x="21.3" y="276.3">Исполн.</text>
<text x="41.3" y="276.2">Нигманова Н.</text>
<text x="11.5" y="288.1" transform="rotate(-90 11.5 288.1)">Инв.№ подл.</text>
<text x="21" y="291.3">Н.контр</text>
<text x="40.9" y="291.2">Схабицкий А.</text>
<text x="75.9" y="290.6">09.2026</text>
</g>
<text font-size="3.1" x="177.3" y="295.6">Формат / Format A4</text>
<text font-size="2.4" x="178.3" y="289.3">г. Ташкент 2026г.</text>
</svg>
